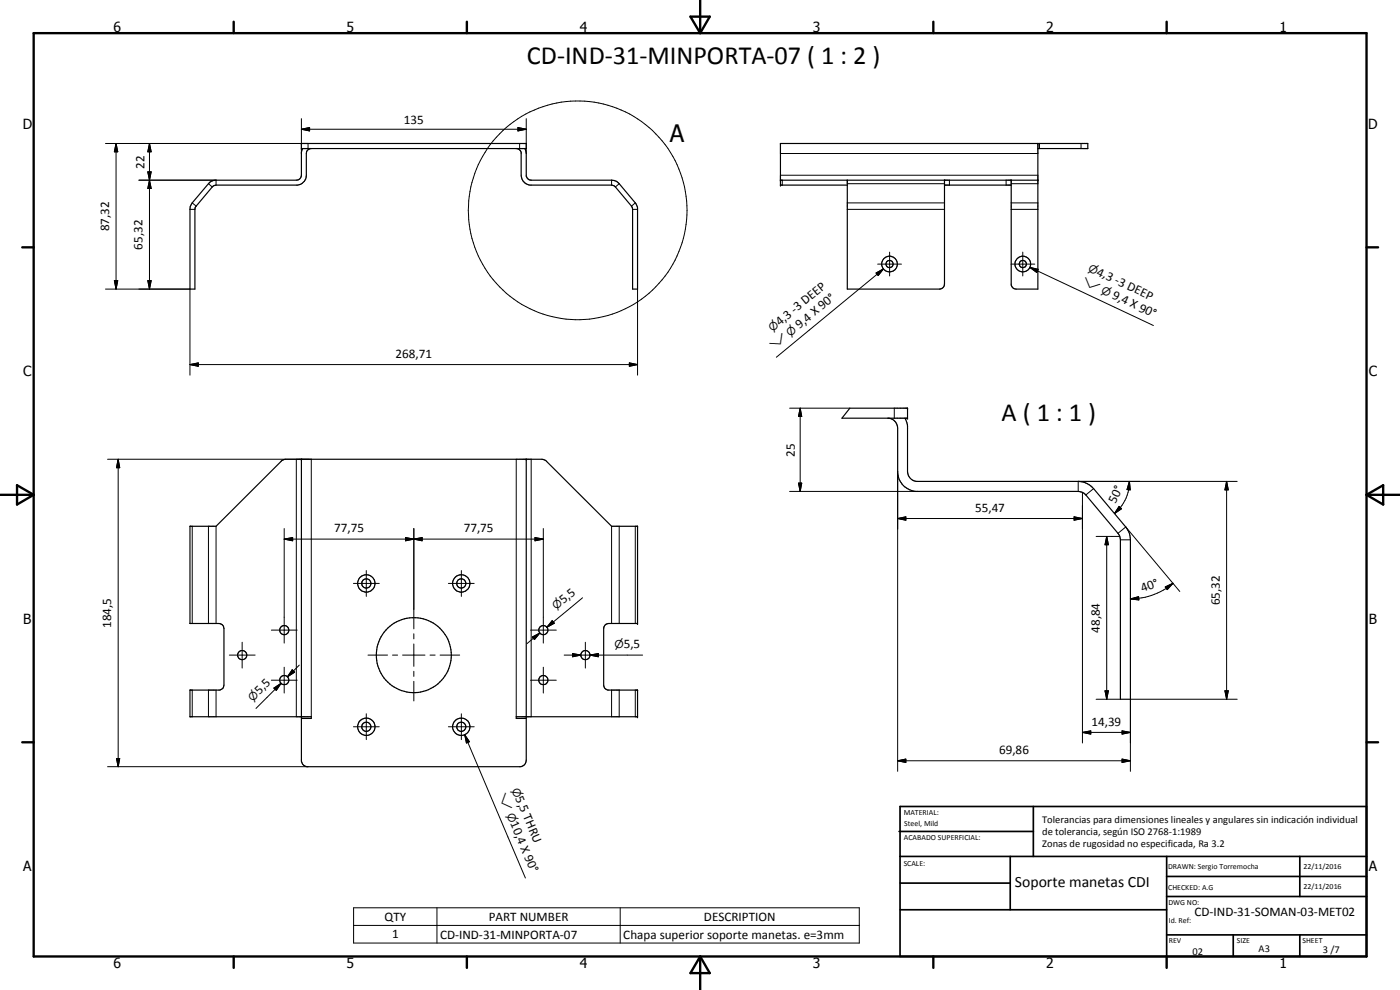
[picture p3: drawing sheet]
<svg xmlns="http://www.w3.org/2000/svg" width="420mm" height="297mm" viewBox="0 0 420 297" stroke-linecap="round" stroke-linejoin="round" font-family="sans-serif">
<g fill="none" stroke="#000" stroke-width=".35">
<path d="M90.5 43.1h67.4v1.5h-67.4zM90.8 44.6l-.3 1.1v6.9a1.52 1.52 0 0 1-1.6 1.5h-24.1a2.76 2.76 0 0 0-2.2 1l-4.9 5.8-.6 1.1-.1 24.7h1.5l.1-24.4 5.3-6.4 .9-.4h24.5a3.1 3.1 0 0 0 2.6-2.9l.1-7.1 1.1-.9M155.2 44.6l.8 .4 .4 .8v6.8a3 3 0 0 0 2.6 2.9h24.5l1.2 .6 5.1 6.2 .1 24.4h1.4v-24.3l-.6-1.5-4.9-5.8-.8-.7-.7-.3-25.4-.1-1-1.1v-6.8l-.4-1.5M234.2 54.1h77.3M254.3 54.1v32.6h27.7a1.52 1.52 0 0 0 1.5-1.5v-31.1M283.5 55.5h20M311.5 44.6h15v-1.5h-92.3v12.4h20.1M311.5 43.1v43.6h-6.8l-.8-.4-.4-.8v-31.4M311.9 43.1v1.5M90.5 137.8v77.3M157.9 137.8v77.3M255 122.5h17.4v3h-19.7z"/>
<path d="M266.8 125.5a3 3 0 0 1 2.6 2.9v13.6a6 6 0 0 0 5.4 5.4h48.8l1.1 .3 .9 .6 9.9 11.7 .7 1.5v48.3h3l-.1-49-.3-1.2-.9-1.5-9.7-11.5a6.3 6.3 0 0 0-4.6-2.2h-48.6a3 3 0 0 1-2.6-2.9v-13.6l-.8-2.4M57 157.9h7.8l19.8-19.7 .8-.4h77.5l.9 .4 19.7 19.7h7.8v29.2h-8.6a1.52 1.52 0 0 0-1.5 1.5l.1 17.5 .3 .5 .8 .5h8.9v8h-36.4v.5h3v12.5l-.4 1.3-1.2 .6h-64.2l-1-.4-.6-1.2v-12.8h2.9v-.5h-36.4v-8h9l.7-.5 .4-.5 .1-17.5a1.52 1.52 0 0 0-1.5-1.5h-8.7z"/>
<circle cx="267" cy="79.2" r="1.09"/>
<circle cx="267" cy="79.2" r="2.35"/>
<circle cx="306.9" cy="79.2" r="2.36"/>
<circle cx="307" cy="79.2" r="1.07"/>
<circle cx="109.9" cy="175.1" r="1.39"/>
<circle cx="109.9" cy="175.1" r="2.61"/>
<circle cx="138.4" cy="175.1" r="2.62"/>
<circle cx="138.4" cy="175.1" r="1.38"/>
<circle cx="72.7" cy="196.6" r="1.37"/>
<circle cx="85.3" cy="189.1" r="1.37"/>
<circle cx="124.2" cy="196.6" r="11.2"/>
<circle cx="163.1" cy="189.1" r="1.38"/>
<circle cx="175.7" cy="196.6" r="1.38"/>
<circle cx="85.3" cy="204.1" r="1.38"/>
<circle cx="109.9" cy="218.1" r="1.38"/>
<circle cx="109.9" cy="218.1" r="2.6"/>
<circle cx="138.4" cy="218.1" r="2.6"/>
<circle cx="138.4" cy="218.1" r="1.38"/>
<circle cx="163.1" cy="204" r="1.38"/>
</g>
<g fill="none" stroke="#000" stroke-width=".3">
<path d="M90.5 38.8l2.4-.5v1zM90.5 38.8h67.4M90.5 35.6v10.5M155.4 38.3l2.5 .5-2.5 .5zM157.9 35.6v10.5M31.7 43.1h60.7v1.5M34.8 43.1l.5 2.5h-1zM34.8 43.1v43.6M41.7 54.1h23.1v1.4M44.4 51.6h1l-.5 2.5zM44.4 51.6l1 5h-1l1-5zM44.9 54.1l.5 2.5h-1z"/>
<path d="M44.9 43.1l.5 2.5h-1zM44.9 43.1v43.6M62.6 55.1l1.1 1M155.9 43.1v1.5M183.5 54.1v1.4M185.8 55.1l-1.1 1M234.2 46.1h77.3M234.2 52.6h77.3M234.8 54.1v1.4M254.3 55.1h29.2M284.9 54.1v1.4M302 54.1v1.4"/>
<path d="M303.5 55.1h8M324.4 43.1v1.5M57 62.8h1.5M57.7 60.9l1.2 .9M189.9 62.8h1.4M190.7 60.9l-1.2 .9M254.3 62.8h29.2M254.3 60.9h29.2M263.4 79.2h7.1M267 75.6v7.2M303.4 79.2h7.1M303.5 62.8h8"/>
<path d="M303.5 60.9h8M306.9 75.6v7.2M31.7 86.7h25.3v25.9M34.3 84.2h1l-.5 2.5zM44.4 84.2h1l-.5 2.5zM191.3 86.7v25.9M262.9 81.9l2.2-1.2-1.5 2zM265.1 80.7l-32.1 26.5M309.1 80.2l2.5 .6-.5 .9zM309.1 80.2l37 17.5M57 109.4l2.5-.5v1zM57 109.4h134.3"/>
<path d="M188.9 108.9l2.4 .5-2.4 .5zM32.3 137.8h61.1v77.3M35.5 137.8l.4 2.5h-.9zM35.5 137.8v92.2M88.9 137.8v77.3M154.9 137.8v77.3M159.4 137.8v77.3M237 122.5h18M240.1 122.5l.5 2.5h-1zM240.1 122.5v24.9M268.4 122.5v3M57.7 157.9v29.2"/>
<path d="M62.6 157.9v29.2M64.8 157.9v29.2M85.3 158.6v34.4M124.2 158.6v30.1M163.1 158.6v34.4M183.5 157.9v29.2M185.8 157.9v29.2M190.7 157.9v29.2M237 147.4h38.4M239.6 144.9h1l-.5 2.5zM269.4 155.6l2.5-.5v1zM269.4 155.6h55.5"/>
<path d="M269.4 141.5v89.9M322.4 155.1l2.5 .5-2.5 .5zM324.9 147.7v75.2M328.2 146.6l-2.3 1.9M334.3 144.4h-10.7v3M334.5 144.4h36.8M335.9 151.9l.7 .8-2.1 1.4zM339 144.4l.2 2.6-1-.1zM339 144.4a12.3 12.3 0 0 1-4.5 9.7M368.1 144.4l.5 2.6h-1zM368.1 144.4v65.4M85.3 161.8l2.5-.5v1z"/>
<path d="M85.3 161.8h77.8M106.1 175h7.7M109.9 171.2v7.7M121.7 161.3l2.5 .5-2.5 .5zM124.2 161.8l2.5-.5v1zM134.6 175h7.7M138.5 171.2v7.7M160.6 161.3l2.5 .5-2.5 .5zM174.8 179.4l-10.7 8.8M329 161h7.1M332.1 161l.5 2.4h-1zM332.1 161v48.8"/>
<path d="M335.5 160l2.4-1.9 16.2 19.4M336.2 162h3M339.2 179.7l2.5-.7 .1 1zM349.7 176.1l2.3-1.1-1.7 1.9zM352 175a20.1 20.1 0 0 1-12.8 4.7M68.8 196.6h7.8M72.7 192.7v7.7M81.4 189.1h7.8M89.8 199.6l-3.5 3.5M110.4 196.6h5.9M117.8 196.6h1.5M120.8 196.6h6.7"/>
<path d="M124.2 190.2v1.5M124.2 193.2v6.7M129.1 196.6h1.5M132.1 196.6h5.9M159.2 189.1h7.8M159.8 191.1l2.2-1.2-1.6 2zM162 189.9l-3.9 3.2M165.7 186.2l.7 .8-2.3 1.2zM169.3 196.6h23.6M171.8 196.1l2.5 .5-2.5 .5zM175.7 192.7v7.7M177.1 196.6l2.5-.5v1z"/>
<path d="M57.7 207.1v8M62.6 207.1v8M64.8 207.1v8M81.4 204.1h7.8M82.2 206.5l2.2-1.5-1.5 2.1zM84.4 205l-7.6 7.6M85.3 200.2v7.7M87.7 201l.7 .7-2.1 1.4zM106.1 218.1h7.7M109.9 214.2v7.7M124.2 201.4v1.5M124.2 204.4v5.9"/>
<path d="M134.6 218.1h7.7M138.5 214.2v7.7M159.2 204.1h7.8M163.1 200.2v7.7M183.5 207.1v8M185.8 207.1v8M190.7 207.1v8M324.9 219.8l2.5-.5v1zM324.9 219.8h14.3M329 209.8h7.2M331.6 207.3h1l-.5 2.5zM336.8 219.3l2.4 .5-2.4 .5z"/>
<path d="M367.6 207.3h1l-.5 2.5zM371.3 209.8h-32.1v21.6M32.3 230h60.1M35 227.6h.9l-.4 2.4zM139.5 220.5l1.4 2-.9 .4zM139.5 220.5l18.2 42.9M269.4 228.3l2.5-.5v1zM269.4 228.3h69.8M336.8 227.8l2.4 .5-2.4 .5zM106.1 272.4h151.8v10.6h-151.8zM106.1 277.7h151.8M131.1 272.4v10.6"/>
<path d="M186.1 272.4v10.6"/>
<circle cx="173.4" cy="63.1" r="32.8"/>
</g>
<g fill="#000">
<circle cx="90.5" cy="43.1" r=".18"/>
<circle cx="90.5" cy="44.6" r=".18"/>
<circle cx="234.2" cy="55.5" r=".18"/>
<circle cx="234.2" cy="54.1" r=".18"/>
<circle cx="90.5" cy="137.8" r=".18"/>
<circle cx="157.9" cy="137.8" r=".18"/>
<circle cx="272.4" cy="125.5" r=".18"/>
<circle cx="272.4" cy="122.5" r=".18"/>
<circle cx="191.3" cy="157.9" r=".18"/>
<circle cx="191.3" cy="187.1" r=".18"/>
<circle cx="90.5" cy="215.1" r=".18"/>
<circle cx="157.9" cy="215.1" r=".18"/>
<circle cx="191.3" cy="215.1" r=".18"/>
<circle cx="191.3" cy="207.1" r=".18"/>
</g>
<g fill="none" stroke="#000" stroke-width=".71">
<path d="M10.1 9.9h400v277.1h-400zM70.1 6.5v3.4M140.1 6.5v3.4M207.2 5h5.8l-2.9 4.9zM210.1 0v9.9M280.1 6.5v3.4M350.1 6.5v3.4M6.7 74.2h3.4M410.1 74.2h3.5M.1 148.5h10M5.1 145.6l5 2.9-5 2.9zM410.1 148.5h10"/>
<path d="M410.1 148.5l5-2.9v5.8zM6.7 222.7h3.4M410.1 222.7h3.5M70.1 287v3.4M140.1 287v3.4M210.1 287v10M210.1 287l2.9 5h-5.8zM280.1 287v3.4M350.1 287v3.4"/>
</g>
<g fill="none" stroke="#000" stroke-width=".51">
<path d="M269.8 249.5h40.3M270.1 242h140v45h-140zM270.1 257h140M303.2 257v16M310.1 242v15M350.1 257v30M390.1 257v12M270.1 265h33.1M270.1 273h80M350.1 269h60M350.1 263h60M350.1 280.5h60"/>
<path d="M370.1 280.5v6.5M390.1 280.5v6.5"/>
</g>
<g fill="#000">
<path d="M90.5 38.8l2.4-.5v1zM155.4 38.3l2.5 .5-2.5 .5zM34.8 43.1l.5 2.5h-1zM44.4 51.6h1l-.5 2.5zM44.9 54.1l.5 2.5h-1zM44.9 43.1l.5 2.5h-1zM34.3 84.2h1l-.5 2.5zM44.4 84.2h1l-.5 2.5zM262.9 81.9l2.2-1.2-1.5 2zM309.1 80.2l2.5 .6-.5 .9zM57 109.4l2.5-.5v1zM188.9 108.9l2.4 .5-2.4 .5z"/>
<path d="M240.1 122.5l.5 2.5h-1zM35.5 137.8l.4 2.5h-.9zM239.6 144.9h1l-.5 2.5zM269.4 155.6l2.5-.5v1zM322.4 155.1l2.5 .5-2.5 .5zM335.9 151.9l.7 .8-2.1 1.4zM339 144.4l.2 2.6-1-.1zM368.1 144.4l.5 2.6h-1zM85.3 161.8l2.5-.5v1zM121.7 161.3l2.5 .5-2.5 .5zM124.2 161.8l2.5-.5v1zM160.6 161.3l2.5 .5-2.5 .5z"/>
<path d="M332.1 161l.5 2.4h-1zM339.2 179.7l2.5-.7 .1 1zM349.7 176.1l2.3-1.1-1.7 1.9zM159.8 191.1l2.2-1.2-1.6 2zM165.7 186.2l.7 .8-2.3 1.2zM171.8 196.1l2.5 .5-2.5 .5zM177.1 196.6l2.5-.5v1zM82.2 206.5l2.2-1.5-1.5 2.1zM87.7 201l.7 .7-2.1 1.4zM324.9 219.8l2.5-.5v1zM331.6 207.3h1l-.5 2.5zM367.6 207.3h1l-.5 2.5z"/>
<path d="M35 227.6h.9l-.4 2.4zM139.5 220.5l1.4 2-.9 .4zM269.4 228.3l2.5-.5v1zM336.8 219.3l2.4 .5-2.4 .5zM336.8 227.8l2.4 .5-2.4 .5z"/>
</g>
<g font-size="7.9">
<text x="158.1" y="19.3">CD-IND-31-MINPORTA-07 ( 1 : 2 )</text>
<text x="300.6" y="126.3">A ( 1 : 1 )</text>
</g>
<text font-size="7.2" x="201" y="42.5">A</text>
<text font-size="4.7" x="304.6" y="266.1">Soporte manetas CDI</text>
<g font-size="4.2">
<text x="34" y="9.6">6</text>
<text x="104" y="9.6">5</text>
<text x="174" y="9.6">4</text>
<text x="244" y="9.6">3</text>
<text x="314" y="9.6">2</text>
<text x="384" y="9.6">1</text>
<text x="6.8" y="38.7">D</text>
<text x="410.6" y="38.7">D</text>
<text x="7" y="112.9">C</text>
<text x="410.8" y="112.9">C</text>
<text x="7" y="187.1">B</text>
<text x="410.8" y="187.1">B</text>
<text x="7" y="261.4">A</text>
<text x="410.8" y="261.4">A</text>
<text x="34" y="290.4">6</text>
<text x="104" y="290.4">5</text>
<text x="174" y="290.4">4</text>
<text x="244" y="290.4">3</text>
<text x="314" y="290.4">2</text>
<text x="384" y="290.4">1</text>
</g>
<g font-size="3.9">
<text x="121.2" y="37.3">135</text>
<text x="43.4" y="50.6" transform="rotate(-90 43.4 50.6)">22</text>
<text x="32.8" y="69.4" transform="rotate(-90 32.8 69.4)">87,32</text>
<text x="42.8" y="74.9" transform="rotate(-90 42.8 74.9)">65,32</text>
<text x="328.9" y="82.4" transform="rotate(25 328.9 82.4)">4,3 -3 DEEP</text>
<text x="333.6" y="89.4" transform="rotate(25 333.6 89.4)">9,4 X 90°</text>
<text x="234" y="98" transform="rotate(-39 234 98)">4,3 -3 DEEP</text>
<text x="240" y="98.7" transform="rotate(-39 240 98.7)">9,4 X 90°</text>
<text x="118.7" y="107.4">268,71</text>
<text x="238.6" y="137" transform="rotate(-90 238.6 137)">25</text>
<text x="292.6" y="153.5">55,47</text>
<text x="334.8" y="151.3" transform="rotate(-65 334.8 151.3)">50°</text>
<text x="100.3" y="159.7">77,75</text>
<text x="139.2" y="159.7">77,75</text>
<text x="342.9" y="177.7" transform="rotate(-20 342.9 177.7)">40°</text>
<text x="169.1" y="181.4" transform="rotate(-39 169.1 181.4)">5,5</text>
<text x="366" y="181.6" transform="rotate(-90 366 181.6)">65,32</text>
<text x="33.4" y="188.4" transform="rotate(-90 33.4 188.4)">184,5</text>
<text x="330.1" y="189.9" transform="rotate(-90 330.1 189.9)">48,84</text>
<text x="187.2" y="194.4">5,5</text>
<text x="77.8" y="208.5" transform="rotate(-45 77.8 208.5)">5,5</text>
<text x="327.6" y="217.7">14,39</text>
<text x="299.8" y="226.2">69,86</text>
<text x="154.6" y="239.5" transform="rotate(67 154.6 239.5)">5,5 THRU</text>
<text x="153.1" y="247.1" transform="rotate(67 153.1 247.1)">10,4 X 90°</text>
<text x="358.5" y="275">CD-IND-31-SOMAN-03-MET02</text>
<text x="115.4" y="276.3">QTY</text>
<text x="117.7" y="281.6">1</text>
<text x="132.1" y="281.6">CD-IND-31-MINPORTA-07</text>
<text x="146.7" y="276.3">PART NUMBER</text>
<text x="187.1" y="281.7">Chapa superior soporte manetas. e=3mm</text>
<text x="211.3" y="276.3">DESCRIPTION</text>
</g>
<g font-size="3.3">
<text x="326.4" y="81.2" transform="rotate(25 326.4 81.2)">n</text>
<text x="324.6" y="85.1" transform="rotate(25 324.6 85.1)">w</text>
<text x="330.3" y="87.8" transform="rotate(25 330.3 87.8)">n</text>
<text x="231.8" y="99.7" transform="rotate(-39 231.8 99.7)">n</text>
<text x="237.1" y="101" transform="rotate(-39 237.1 101)">n</text>
<text x="232.2" y="105.1" transform="rotate(-39 232.2 105.1)">w</text>
<text x="166.9" y="183.1" transform="rotate(-39 166.9 183.1)">n</text>
<text x="184.4" y="194.4">n</text>
<text x="75.9" y="210.5" transform="rotate(-45 75.9 210.5)">n</text>
<text x="149.6" y="238.7" transform="rotate(67 149.6 238.7)">w</text>
<text x="153.5" y="237" transform="rotate(67 153.5 237)">n</text>
<text x="152" y="244.5" transform="rotate(67 152 244.5)">n</text>
</g>
<g font-size="3.1">
<text x="312.7" y="246.8">Tolerancias para dimensiones lineales y angulares sin indicación individual</text>
<text x="312.7" y="250.4">de tolerancia, según ISO 2768-1:1989</text>
<text x="312.7" y="254">Zonas de rugosidad no especificada, Ra 3.2</text>
<text x="357.9" y="286.4">02</text>
<text x="377.7" y="285.6">A3</text>
<text x="397" y="285.9">3 /7</text>
</g>
<g font-size="2.4">
<text x="271.2" y="244.4">MATERIAL:</text>
<text x="271.3" y="252">ACABADO SUPERFICIAL:</text>
<text x="271.4" y="247.9">Steel, Mild</text>
<text x="271.2" y="259.7">SCALE:</text>
<text x="350.6" y="260.8">DRAWN: Sergio Torremocha</text>
<text x="391.2" y="260.6">22/11/2016</text>
<text x="350.6" y="267">CHECKED: A.G</text>
<text x="391.2" y="266.7">22/11/2016</text>
<text x="350.6" y="271.4">DWG NO:</text>
<text x="350.8" y="276.9">Id. Ref:</text>
<text x="350.8" y="282.8">REV</text>
<text x="371.2" y="282.9">SIZE</text>
<text x="390.9" y="282.9">SHEET</text>
</g>
</svg>
